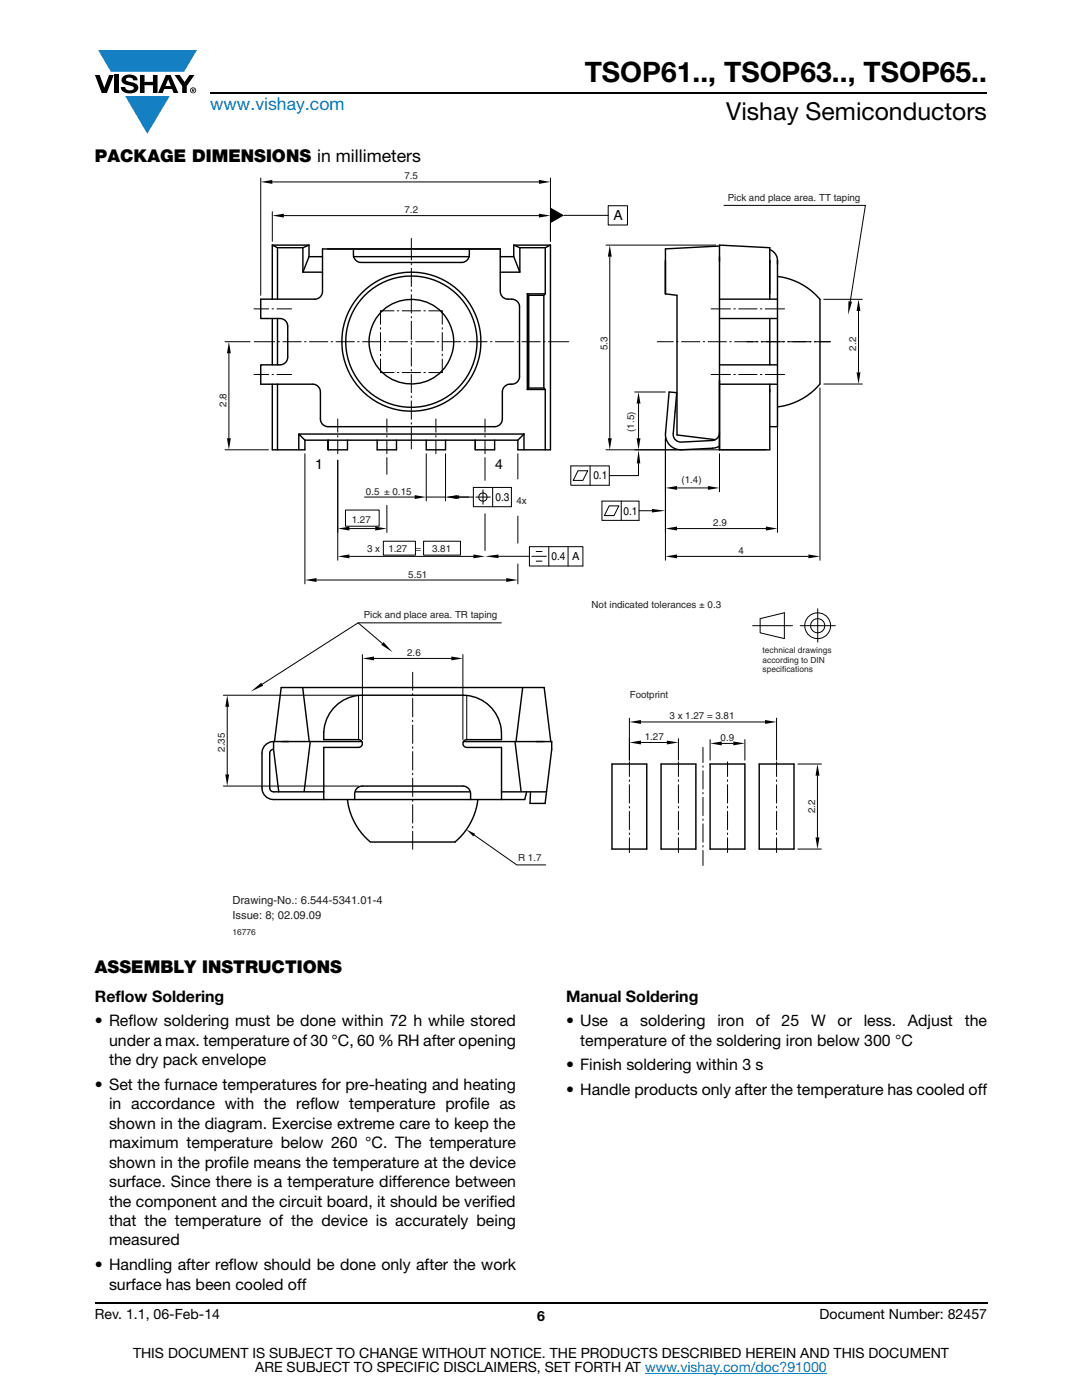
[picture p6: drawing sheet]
<svg xmlns="http://www.w3.org/2000/svg" width="216mm" height="279mm" viewBox="0 0 216 279" stroke-linecap="round" stroke-linejoin="round" font-family="sans-serif">
<g fill="#147fc3">
<path d="M19.6 10h19.7l-2.6 4.3h-1.1h-13.5z"/>
<path d="M25 19.2h8.9l-4.5 7.5z"/>
</g>
<g fill="#000">
<path d="M18.9 15h1l.9 2.5 1-2.5h.9l-1.4 3.6h-1zM22.9 15h.9v3.6h-.9zM24.6 15.3a2.1 2.1 0 0 1 2.8 .3l.1 .4h-.9a.79 .79 0 0 0-.7-.5 .79 .79 0 0 0-.8 .4l.3 .3 1 .2a1.08 1.08 0 0 1 1.2 1 1.08 1.08 0 0 1-1.1 1.2 1.73 1.73 0 0 1-2.4-1.2h.9a.96 .96 0 0 0 .8 .6 .96 .96 0 0 0 .9-.4 1.31 1.31 0 0 0-1.2-.6 1.03 1.03 0 0 1-1.1-.6 1.03 1.03 0 0 1 .2-1.1zM27.9 15h.9v1.3h1.7v-1.3h.9v3.6h-.9v-1.6h-1.7v1.6h-.9zM34.8 15h1.1l.9 1.4 1-1.4h1l-1.5 2.2v1.4h-.9v-1.4z"/>
<path d="M33.6 15.9l.5 1.3h-1.1zM33.1 15l-1.6 3.6h1l.3-.8h1.5l.3 .8h1l-1.6-3.6z"/>
<path d="M38.4 17.8h.2v.2h-.2zM38.3 17.7v.7h.1v-.3l.4 .3-.2-.3 .2-.2-.1-.2z"/>
<path d="M38.1 18a.46 .46 0 0 1 .9 0 .46 .46 0 0 1-.9 0zM37.9 18a.6 .6 0 0 0 1.2 0 .6 .6 0 0 0-1.2 0z"/>
</g>
<path d="M42 18.6h155M18.9 260h178.1" fill="none" stroke="#000" stroke-width=".36"/>
<path d="M128.7 274h36.3" fill="none" stroke="#007ec4" stroke-width=".2"/>
<path d="M43.2 34.1h129.5v152.8h-129.5z" fill="#fff"/>
<g fill="none" stroke="#000" stroke-width=".2">
<path d="M52 35.5v23.4M54.3 36.3h53.2M109.8 35.5v12.6M54.3 42.2v5.9M56.6 43h50.9M82.1 47.6v4.3M82.1 52.5v.3M82.1 53.5v3.7M82.1 57.8v.3M82.1 58.8v3.7M112.5 43h8.9M120.9 48.9h21.9"/>
<path d="M121.4 41.1h3.8v3.8h-3.8zM121.7 51.2v36.3M144.5 41h28.2l-3 19.2M164.4 59.7h7.7M44.9 68.2h5M45.7 70.5v17M50.7 61.6h2.9M50.7 74.7h2.9M50.7 68.2h4.1M54.3 61.6h.3M54.3 74.7h.3M55.3 61.6h2.9"/>
<path d="M55.3 74.7h2.9M55.5 68.2h.3M56.4 68.2h3.7M60.8 68.2h.3M61.7 68.2h3.7M66.1 68.2h.3M67 68.2h3.7M71.4 68.2h.3M72.3 68.2h3.7M75.9 74.4h2.7M75.9 65.4v.3M75.9 66.4v3.6"/>
<path d="M75.9 70.7v.3M75.9 71.7v2.7M76.7 68.2h.3M77.6 68.2h3.7M78.6 62h-2.7v2.7M79.3 74.4h.3M79.3 62h.3M80.3 74.4h3.6M80.3 62h3.6M82 68.2h.3M82.1 63.1v.3M82.1 64.1v3.7"/>
<path d="M82.1 68.4v.3M82.1 69.4v3.7M82.1 73.7v.3M82.1 74.7v3.7M82.1 79.1v.2M82.9 68.2h3.7M84.6 62h.3M84.6 74.4h.3M85.6 62h2.6l.1 2.7M85.6 74.4h2.6M87.3 68.2h.3M88.2 68.2h3.7"/>
<path d="M88.3 65.4v.3M88.3 66.4v3.6M88.3 70.7v.3M88.3 71.7v2.7M92.6 68.2h.3M93.5 68.2h3.7M97.9 68.2h.3M98.8 68.2h3.7M103.2 68.2h.3M104.2 68.2h3.6M108.5 68.2h.3M109.4 68.2h4.1"/>
<path d="M126.6 78.2h6.1M131.1 68.2h3.3M135 68.2h.3M136 68.2h3.7M140.3 68.2h.3M141.3 68.2h3.7M141.9 61.6h3.9M141.9 74.7h3.9M145.6 68.2h.3M146.4 61.6h.3M146.4 74.7h.3M146.6 68.2h4.6"/>
<path d="M147.4 61.6h3.7M147.4 74.7h3.7M151.7 61.6h.3M151.7 74.7h.3M151.9 68.2h4.6M152.7 61.6h3.9M152.7 74.7h3.9M157.2 68.2h4.6M162.5 68.2h3.2M163.6 77.4v34.4M164.4 76.6h7.7M171.3 62.1v12.2"/>
<path d="M44.9 89.8h8.7M60.8 90.6v25.9M67.4 83.6v2.7M67.4 86.9v.3M67.4 87.9v2.7M67.4 91.8v20M72.7 99.2h10M77.2 91.3v3.4M77.2 83.6v2.7M77.2 86.9v.3M77.2 87.9v2.7M82.1 80v3.7"/>
<path d="M82.1 84.4v.2M82.1 85.3v4.3M85.1 99.2h3.8M85.1 90.6v9.4M87 83.6v2.7M87 86.9v.3M87 87.9v2.7M88.9 90.6v9.4M91.2 99.2h3.3M94.5 97.3h7.5v3.8h-7.5zM94.9 99.2h2.9M96.4 97.8v2.8"/>
<path d="M96.8 91.3v4.6M96.8 83.6v2.7M96.8 86.9v.3M96.8 87.9v2.7M98.3 97.3v3.8M103.3 90.6v5M113.9 93h7.7v3.8h-7.7zM115.3 94h2l-1 1.9h-1.9zM117.7 93v3.8M120.9 89.8h31.9M127.4 80.5v7M127.4 92.5v2.4h-5.8"/>
<path d="M132.8 87.5v24.3M135.1 97.4h6.2M143.6 90.6v7.5M155.1 84.4v21.9M63.2 115.8h37.8M68.9 101.8h6.8v3.2h-6.8zM69.7 111h24.8M69.7 105.5h5.2M76.5 108h6.4v2.8h-6.4zM77.2 100.9v5.4M84.5 108h7.4v2.8h-7.4zM96.8 102.5v7.4"/>
<path d="M99.5 111h6.1M103.3 103v5.4M103.3 112.6v3.9M105.6 109.1h10.7v3.9h-10.7zM106.1 111h2.9M107 110.1h1.1M107 112h1.1M109.5 109.1v3.9M113.3 109.1v3.9M120.1 100h7.4v3.9h-7.4zM121.6 101h1.9l-1 1.9h-1.9zM124 100v3.9"/>
<path d="M127.5 101.9h2.6M135.1 111h26.2M135.1 105.5h17.7M44.6 138.7h26.9M71.5 124.3l4.8 4.1M71.5 138.8v8.8M72.3 130.6v17M74.6 131.4h15.5M82.3 134.2v3.6M82.3 138.4v.3M82.3 139.4v3.7M92.4 130.6v17"/>
<path d="M93.1 138.8v8.8M100 124.3h-28.5l-19.2 12.3M150.2 124.9h7.9M151.7 123.5l4.8-1.2v5.1l-4.8-1.1zM159.7 124.9h7M163.2 121.5v6.6M44.6 156.9h26.9M45.3 141.1v13.4M82.3 143.7v.3M82.3 144.7v3.7M82.3 149v.3M82.3 150v3.7"/>
<path d="M82.3 154.3v.3M82.3 155.3v3.7M82.3 159.6v.3M125.6 143.3v8.4M125.6 152v3M125.6 155.6v.3M125.6 156.6v3.7M127.9 144.1h24.7M127.9 148.2h5.2M135.4 147.4v4.3M135.4 152v3M135.4 155.6v.3"/>
<path d="M135.4 156.6v3.7M140.3 149.2v3M140.3 152.8v.3M140.3 153.8v3.7M140.3 158.1v.3M140.3 159.1v3.7M141.7 147.6v4.1M144 148.4h2.3M145.2 152v3M145.2 155.6v.3M145.2 156.6v3.7M148.6 147.6v4.1"/>
<path d="M155 143.3v8.4M155 152v3M155 155.6v.3M155 156.6v3.7M159.2 152.5h4.7M163.1 154.8v12.3M82.3 160.6v3.7M82.3 164.9v.3M82.3 165.9v3.6M94.6 166.7l8.5 5.9h5.8M125.6 160.9v.3M125.6 161.9v3.7"/>
<path d="M125.6 166.2v.3M125.6 167.2v2.9M135.4 160.9v.3M135.4 161.9v3.7M135.4 166.2v.3M135.4 167.2v2.9M140.3 163.4v.3M140.3 164.4v3.7M140.3 168.7v.3M140.3 169.7v3M145.2 160.9v.3M145.2 161.9v3.7"/>
<path d="M145.2 166.2v.3M145.2 167.2v2.9M155 160.9v.3M155 161.9v3.7M155 166.2v.3M155 167.2v2.9M159.2 169.4h4.7"/>
<circle cx="96.4" cy="99.2" r=".83"/>
<circle cx="163.2" cy="124.9" r="1.41"/>
<circle cx="163.2" cy="124.9" r="2.58"/>
</g>
<g fill="#000">
<path d="M52 36.3l2.3-.4v.8zM107.5 35.9l2.3 .4-2.3 .4zM54.3 43l2.3-.4v.8zM107.5 42.6l2.3 .4-2.3 .4zM109.8 41.4l2.7 1.6-2.7 1.5zM121.7 48.9l.4 2.3h-.8zM45.7 68.2l.4 2.3h-.8zM169.3 60.1l.7 .1-.8 2.6zM170.9 74.3h.8l-.4 2.3zM171.3 59.7l.4 2.4h-.8zM45.3 87.5h.8l-.4 2.3zM82.7 98.8l2.4 .4-2.4 .4z"/>
<path d="M88.9 99.2l2.3-.4v.8zM88.9 99.2l2.7-.4v.8zM121.3 87.5h.8l-.4 2.3zM127.4 78.2l.4 2.3h-.8zM127 87.5h.8l-.4 2.3zM127.4 89.8l.4 2.7h-.7zM132.8 97.4l2.3-.4v.8zM141.3 97l2.3 .4-2.3 .4zM60.8 115.8l2.4-.4v.7zM67.4 111l2.3-.3v.7zM67.4 105.5l2.3-.4v.8zM74.9 105.1l2.3 .4-2.3 .4z"/>
<path d="M94.5 110.7l2.3 .3-2.3 .4zM96.8 111l2.7-.3v.7zM101 115.4l2.3 .4-2.3 .3zM130.1 101.6l2.7 .3-2.7 .4zM132.8 105.5l2.3-.4v.8zM132.8 111l2.3-.3v.7zM152.8 105.1l2.3 .4-2.3 .4zM161.3 110.7l2.3 .3-2.3 .4zM50.1 138l2-1.7 .4 .6zM72.3 131.4l2.3-.4v.8zM76.5 128.1l1.9 2.1-2.3-1.5zM90.1 131l2.3 .4-2.3 .4z"/>
<path d="M45.3 138.8l.4 2.3h-.7zM45 154.6h.7l-.4 2.3zM125.6 144.1l2.3-.4v.8zM125.6 148.2l2.3-.4v.8zM133.1 147.8l2.3 .4-2.3 .4zM141.7 148.4l2.3-.4v.7zM146.3 148l2.3 .4-2.3 .3zM152.6 143.7l2.4 .4-2.4 .4zM163.1 152.5l.4 2.3h-.8zM93.1 165.6l1.7 .8-.3 .5zM162.7 167.1h.8l-.4 2.3z"/>
</g>
<g fill="none" stroke="#000" stroke-width=".28">
<path d="M54.3 48.9v10.8M54.3 48.9l1.1 .5M54.3 48.9h7.4M55.4 49.4v10.3M55.4 49.4h5M60.4 49.4v4.9h4M61.7 51.2h2.7M61.7 48.9v2.3M61.7 48.9l-1.3 .5M61.7 51.2l-1.3 3.1M70.5 51.2h23.2M93.6 49.7a2.1 2.1 0 0 1-.8 2.5l-.7 .2h-20a1.54 1.54 0 0 1-1.6-1.6v-1.1"/>
<path d="M102.5 48.9v2.3h-2.7M102.5 48.9l1.2 .5M102.5 51.2l1.2 3.1h-3.9M102.5 48.9h7.3M103.7 49.4v4.9M103.7 49.4h5.1M105.2 58.6v19.1M105.2 58.6l.3 .3M105.2 58.6h3.6M105.5 58.9v18.5M105.5 58.9h3M108.5 58.9v18.5"/>
<path d="M108.8 49.4v9.2l-.3 .3M109.8 48.9l-1 .5M109.8 48.9v40.9h-6.5v-2l1.3-1.2v3.2M132.8 58.6l2.3 .3zM135.1 58.9v27.9l7.6 .9M143.6 51.2v1M143.6 49.1l-10.8 .6v8.9v-6.6M143.6 59.7h11.5M153.6 59.7v-10.3l-10-.5v40.9v-13.9M153.6 49.8l.7 .4 .5 .6 .3 1.2v33.2h-1.5M155.1 55.2a13.2 13.2 0 0 1 8.5 4.5v16.9a13.1 13.1 0 0 1-8.5 4.6M54.3 63.6v9.2"/>
<path d="M54.3 76.7v13.1h6.5v-2l-1.2-1.2v3.2M55.4 63.6v9.2M55.4 76.7v13.1M105.2 77.7h3.6M108.5 77.4h-3l-.3 .3M108.5 77.4l.3 .3M108.8 77.7v12.1M143.6 76.7h11.5M143.6 72.8h11.5M143.6 63.6h11.5M153.6 63.6v9.2M153.6 76.7v13.1h-10"/>
<path d="M59.6 86.6h45M60.8 87.8h42.5zM65.5 89.8v-2v2h3.8M65.5 85.2l33.5-.1a1.53 1.53 0 0 0 1.2-1.5v-5.4a1.73 1.73 0 0 1 2.2-1.6 1.53 1.53 0 0 0 1.3-1.5v-13.8a1.74 1.74 0 0 0-2.3-1.6 1.53 1.53 0 0 1-1.6-1.5v-8.5h-35.4v8.5a1.53 1.53 0 0 1-1.6 1.5h-10.8v3.9h3.9a1.53 1.53 0 0 1 1.5 1.5v6.2a1.53 1.53 0 0 1-1.5 1.5h-3.9v3.9h10.4a1.54 1.54 0 0 1 1.5 1.5v5.4a1.54 1.54 0 0 0 1.6 1.6M69.3 87.8v2zM75.3 89.8h3.8M75.3 87.8v2zM79.1 87.8v2zM85.1 87.8v2zM85.1 89.8h3.8M88.9 87.8v2zM94.8 89.8v-2v2h3.9"/>
<path d="M98.7 87.8v2zM132.8 86.4a3.1 3.1 0 0 0 3.2 3.4l6.2-.3 1.4-.5M143.6 86.4l-.1 .3a1.56 1.56 0 0 1-1.4 1.2l-6.2 .3a1.53 1.53 0 0 1-1.6-1.6l.7-8.2-1.5-.2-.7 8.2M60.4 137.3l1.3 10.7M92.4 138.7h-20.1a7.8 7.8 0 0 0-7.7 8.9h6.9a.78 .78 0 0 1 .8 .8 .78 .78 0 0 1-.8 .8h-6.9v10.4M92.4 138.7a7.8 7.8 0 0 1 7.7 8.9h-7a.78 .78 0 0 0-.7 .8 .78 .78 0 0 0 .7 .8h7v10.4M104.3 137.3l-1.3 10.7M52.3 157.3a2.3 2.3 0 0 0 2.3 2.3h50.1l.4-1.6M53.8 157.3l.2 .5 .6 .2h10M54.6 149.6l1 8.4M54.6 148v1.5l-.6 .3-.2 .3v7.2M54.6 148a2.32 2.32 0 0 0-2.3 2.3v7"/>
<path d="M54.6 148h17.6M54.8 148l1.3-10.8h52.5l1.3 10.8M61.9 148l-1.2 10M70.8 159.6a2.22 2.22 0 0 1 .8-2.6l.7-.1h20.1a1.53 1.53 0 0 1 1.5 1.5v1.2M71 158h22.7M92.5 148h17.6v1.6l-1.3 10.7h-3l.1-2.3M95.4 159.6a13.2 13.2 0 0 1-4.6 8.4h-16.9a13.1 13.1 0 0 1-4.6-8.4M100.1 158h9M102.8 148l1.2 10M122.1 152.5h7v16.9h-7zM131.9 152.5h7v16.9h-7zM141.7 152.5h6.9v16.9h-6.9z"/>
<path d="M151.5 152.5h6.9v16.9h-6.9z"/>
<circle cx="82.1" cy="68.2" r="13.9"/>
<circle cx="82.1" cy="68.2" r="13.1"/>
<circle cx="82.1" cy="68.2" r="8.5"/>
</g>
<text font-size="5.6" x="116.7" y="16.4">TSOP61.., TSOP63.., TSOP65..</text>
<text font-size="4.9" x="144.9" y="24">Vishay Semiconductors</text>
<text font-size="3.5" fill="#007ec4" x="42" y="21.9">www.vishay.com</text>
<g font-size="3.5">
<text x="18.9" y="32.3">PACKAGE DIMENSIONS in millimeters</text>
<text x="18.9" y="194.1">ASSEMBLY INSTRUCTIONS</text>
</g>
<g font-size="3.2">
<text x="18.9" y="199.9">Reflow Soldering</text>
<text x="112.9" y="199.9">Manual Soldering</text>
<text x="18.9" y="204.8">• Reflow soldering must be done within 72 h while stored</text>
<text x="21.8" y="208.7">under a max. temperature of 30 °C, 60 % RH after opening</text>
<text x="112.9" y="204.8">• Use</text>
<text x="115.8" y="208.7">temperature of the soldering iron below 300 °C</text>
<text x="123.7" y="204.8">a</text>
<text x="127.8" y="204.8">soldering</text>
<text x="143.2" y="204.8">iron</text>
<text x="150.8" y="204.8">of</text>
<text x="156" y="204.8">25</text>
<text x="161.8" y="204.8">W</text>
<text x="167.1" y="204.8">or</text>
<text x="172.4" y="204.8">less.</text>
<text x="181.2" y="204.8">Adjust</text>
<text x="192.5" y="204.8">the</text>
<text x="21.8" y="212.6">the dry pack envelope</text>
<text x="112.9" y="213.6">• Finish soldering within 3 s</text>
<text x="18.9" y="217.5">• Set the furnace temperatures for pre-heating and heating</text>
<text x="21.8" y="221.4">in accordance with the reflow temperature profile as</text>
<text x="112.9" y="218.6">• Handle products only after the temperature has cooled off</text>
<text x="21.8" y="225.3">shown in the diagram. Exercise extreme care to keep the</text>
<text x="21.8" y="229.2">maximum temperature below 260 °C. The temperature</text>
<text x="21.8" y="233">shown in the profile means the temperature at the device</text>
<text x="21.8" y="236.9">surface. Since there is a temperature difference between</text>
<text x="21.8" y="240.8">the component and the circuit board, it should be verified</text>
<text x="21.8" y="244.7">that the temperature of the device is accurately being</text>
<text x="21.8" y="248.6">measured</text>
<text x="18.9" y="253.5">• Handling after reflow should be done only after the work</text>
<text x="21.8" y="257.4">surface has been cooled off</text>
</g>
<g font-size="2.8">
<text x="122.4" y="44">A</text>
<text x="62.9" y="93.5">1</text>
<text x="98.8" y="93.5">4</text>
<text x="18.9" y="263.3">Rev. 1.1, 06-Feb-14</text>
<text x="107.2" y="263.6">6</text>
<text x="163.6" y="263.3">Document Number: 82457</text>
<text x="26.5" y="271">THIS DOCUMENT IS SUBJECT TO CHANGE WITHOUT NOTICE. THE PRODUCTS DESCRIBED HEREIN AND THIS DOCUMENT</text>
<text x="50.9" y="273.8">ARE SUBJECT TO SPECIFIC DISCLAIMERS, SET FORTH AT www.vishay.com/doc?91000</text>
</g>
<g font-size="2.2">
<text x="118.4" y="95.7">0.1</text>
<text x="98.9" y="100">0.3</text>
<text x="124.4" y="102.8">0.1</text>
<text x="110.1" y="111.8">0.4</text>
<text x="114.2" y="111.7">A</text>
</g>
<g font-size="2.2" fill="#231f20">
<text x="46.4" y="183.5">Issue: 8; 02.09.09</text>
<text x="46.4" y="180.4">Drawing-No.: 6.544-5341.01-4</text>
</g>
<g font-size="2" fill="#231f20">
<text x="80.7" y="35.8">7.5</text>
<text x="145.2" y="40.2">Pick and place area. TT taping</text>
<text x="80.7" y="42.6">7.2</text>
<text x="121.2" y="69.9" transform="rotate(-90 121.2 69.9)">5.3</text>
<text x="170.8" y="70" transform="rotate(-90 170.8 70)">2.2</text>
<text x="45.2" y="81.2" transform="rotate(-90 45.2 81.2)">2.8</text>
<text x="126.5" y="86.2" transform="rotate(-90 126.5 86.2)">(1.5)</text>
<text x="73" y="98.7">0.5 ± 0.15</text>
<text x="103" y="100.6">4x</text>
<text x="136" y="96.5">(1.4)</text>
<text x="70.2" y="104.3">1.27</text>
<text x="142.3" y="105">2.9</text>
<text x="73.3" y="110.3">3 x</text>
<text x="77.5" y="110.3">1.27</text>
<text x="82.9" y="110.3">=</text>
<text x="86.2" y="110.3">3.81</text>
<text x="147.3" y="110.6">4</text>
<text x="81.5" y="115.3">5.51</text>
<text x="72.6" y="123.4">Pick and place area. TR taping</text>
<text x="118" y="121.4">Not indicated tolerances ± 0.3</text>
<text x="81.3" y="130.9">2.6</text>
<text x="125.6" y="139.4">Footprint</text>
<text x="133.6" y="143.6">3 x 1.27 = 3.81</text>
<text x="128.7" y="147.7">1.27</text>
<text x="143.8" y="147.9">0.9</text>
<text x="44.8" y="150.1" transform="rotate(-90 44.8 150.1)">2.35</text>
<text x="162.7" y="162.3" transform="rotate(-90 162.7 162.3)">2.2</text>
<text x="103.4" y="171.7">R 1.7</text>
</g>
<g font-size="1.7" fill="#231f20">
<text x="152.2" y="130.4">technical drawings</text>
<text x="152.2" y="134.2">specifications</text>
<text x="152.2" y="132.3">according to DIN</text>
<text x="46.4" y="186.5">16776</text>
</g>
</svg>
